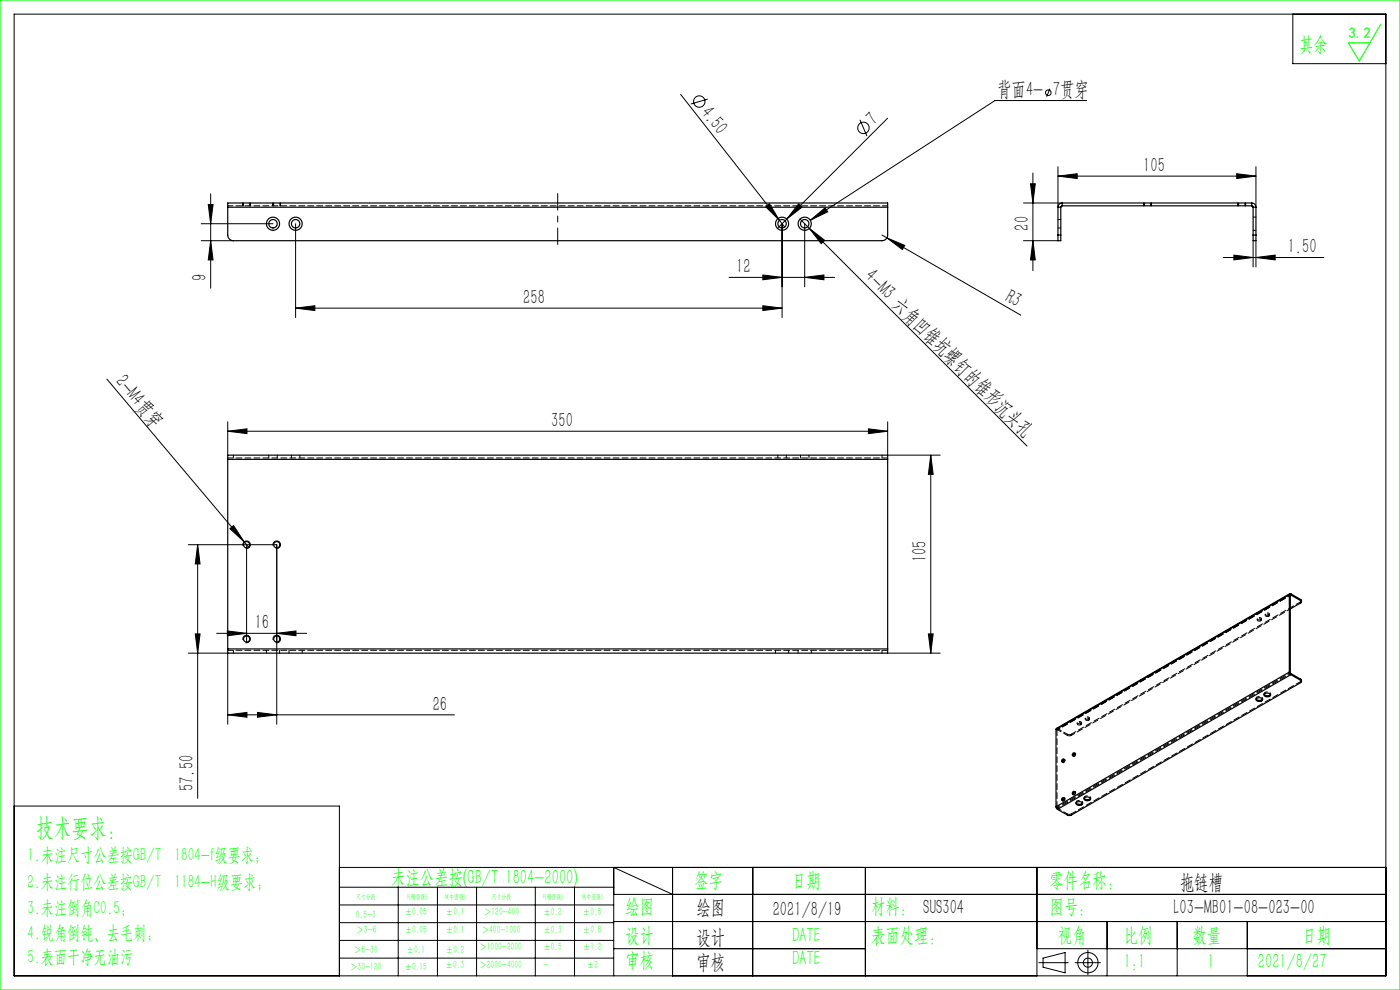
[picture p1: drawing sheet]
<svg xmlns="http://www.w3.org/2000/svg" width="297mm" height="210mm" viewBox="0 0 297 210" stroke-linecap="round" stroke-linejoin="round" font-family="sans-serif">
<g fill="none" stroke="#000" stroke-width=".21">
<path d="M3 3h291v204h-291zM222.7 18.8l-.6 1.7M274.3 3v10.5h19.7M144.4 20l22.1 28.2M150.1 21l-3.5 1.1M182.4 25.4l1.5 3.4M188.3 25.1l-23.4 23.3M218.6 39h1l-.5 4.1zM219.1 36.7v20.7M224.4 37.4l4.1-.5v1zM224.4 35.4v8.6M224.4 37.4h42"/>
<path d="M230.5 21.3h-19.4l-39.2 25.4M262.4 36.9l4 .5-4 .5zM266.4 35.4v8.6M42.7 51.1h6.8M42.7 47.5h15.2M44.2 43.4h1l-.5 4.1zM44.7 51.1l.5 4h-1zM44.7 41.1v20M51.5 43.1v.6M53.1 43.1v.6M57.9 43.1v.6M59.5 43.1v.6"/>
<path d="M62.7 47.5v19.9M154.7 58.8h22.4M161.8 58.3l4.1 .5-4.1 .5zM162.4 43.9l.8-.7 2.2 3.6zM165.9 47.5v19.9M169.4 43.2l.7 .7-3.2 2.6zM169.7 46.5l2 1.9M170.7 58.8l4.1-.5v1zM170.7 47.5v13.3M171.7 48.4l3.2 2.6-.7 .7zM171.7 48.4l46.2 46.2M171.9 46.7l3.1-2.6 .6 .8z"/>
<path d="M187.1 49.9l29.5 17M188.2 50.5l3.7 1.6-.5 .8zM217.1 51.1h7.3M217.1 43.1h8.2M219.1 51.1l.5 4h-1zM242.6 43.1v.6M244.2 43.1v.6M259.5 54.6h21.4M261.8 54.1l4 .5-4 .5zM262.6 43.1v.6M264.2 43.1v.6M265.8 51.1v5.5"/>
<path d="M266.4 54.6l4.1-.5v1zM266.4 51.1v5.5M62.7 65.4l4.1-.5v1zM62.7 65.4h103.2M161.8 64.9l4.1 .5-4.1 .5zM22.7 80.4l29.1 34.5M48.3 91.5l4.1-.5v1zM48.3 89.5v7M48.3 91.5h140M184.2 91l4.1 .5-4.1 .5zM188.3 89.5v7h11.2M197.5 96.5v42"/>
<path d="M197.5 96.5l.5 4.1h-1.1zM39.9 115.5h18.8v38.1M41.9 115.5v53.8M41.9 115.5l.5 4.1h-1zM48.8 112.1l.8-.6 2.2 3.4zM51.5 115.8a.8 .8 0 0 1 .7-1.1 .8 .8 0 0 1 .9 .9 .8 .8 0 0 1-1 .7M51.8 114.9l1 1.3M52.3 115.5v20.8M57.9 115.8a.8 .8 0 0 1 .7-1.1 .8 .8 0 0 1 .9 .9 .8 .8 0 0 1-1 .7M39.9 138.5h8.4v15.1M41.4 134.5h1l-.5 4zM46 134.3h19.1"/>
<path d="M48.2 133.8l4.1 .5-4.1 .6zM51.5 135.8a.8 .8 0 0 1 .7-1.1 .8 .8 0 0 1 .9 .9 .8 .8 0 0 1-1 .7M57.9 135.8a.8 .8 0 0 1 .7-1.1 .8 .8 0 0 1 .9 .9 .8 .8 0 0 1-1 .7M58.7 134.3l4.1-.5v1.1zM188.3 138.5h11.2M196.9 134.5h1.1l-.5 4zM48.3 151.6l4.1-.5v1zM48.3 151.6h48.1M54.6 151.1l4.1 .5-4.1 .5zM227.8 159.9l.1-.1a.35 .35 0 0 1 .3 .4 .35 .35 0 0 1-.5 .3l-.1-.3zM3 171h69v36M225.5 161.2l.1-.1a.35 .35 0 0 1 .3 .4 .35 .35 0 0 1-.4 .3l-.1-.3z"/>
<path d="M225.5 169.4l.1-.1a.35 .35 0 0 1 .3 .4 .35 .35 0 0 1-.4 .2l-.1-.2zM227.8 168.1l.1-.1a.35 .35 0 0 1 .3 .4 .35 .35 0 0 1-.5 .2l-.1-.2zM72 184h222M72 188.2h58.2M72 192h58.2M72 195.7h58.2M72 199.5h58.2M84.5 188.2v18.8M92.8 188.2v18.8M101.1 188.2v18.8M113.6 188.2v18.8M121.9 188.2v18.8"/>
<path d="M130.2 189.7h163.8M130.2 195.5h163.8M142.7 189.7l-12.5-5.7v23M142.7 184v23M159.7 184v23M183.6 184v23M220 184v23M234.9 195.5v11.5M249.7 195.5v11.5M264.6 195.5v11.5M72 203.2h58.2M130.2 201.2h53.4"/>
<path d="M220 201.2h74M220.4 204.2h6.2M221.3 203.2l4.7-1.1v4.3l-4.7-1.2zM228.1 204.2h5.3M230.8 201.5v5.3"/>
<circle cx="222.4" cy="19.7" r=".59"/>
<circle cx="148.3" cy="21.5" r="1.21"/>
<circle cx="183.2" cy="27.1" r="1.21"/>
<circle cx="230.8" cy="204.2" r="2.15"/>
<circle cx="230.8" cy="204.2" r=".96"/>
</g>
<path d="M118.3 51.9v-10.8" fill="none" stroke="#000" stroke-width=".21" stroke-dasharray="30.5 1.3 1.3 1.3" stroke-dashoffset="27"/>
<path d="M0 0h297v210h-297zM292.9 5.2l-4.5 7.7-2.4-3.8h4.6" fill="none" stroke="#0f0" stroke-width=".25"/>
<g fill="#000">
<path d="M162.4 43.9l.8-.7 2.2 3.6zM169.4 43.2l.7 .7-3.2 2.6zM171.7 48.4l3.2 2.6-.7 .7zM171.9 46.7l3.1-2.6 .6 .8zM188.2 50.5l3.7 1.6-.5 .8zM48.8 112.1l.8-.6 2.2 3.4z"/>
<path d="M224.4 37.4l4.1-.5v1zM262.4 36.9l4 .5-4 .5z"/>
<path d="M44.2 43.4h1l-.5 4.1zM44.7 51.1l.5 4h-1zM197.5 96.5l.5 4.1h-1.1zM196.9 134.5h1.1l-.5 4z"/>
<path d="M266.4 54.6l4.1-.5v1zM261.8 54.1l4 .5-4 .5z"/>
<path d="M62.7 65.4l4.1-.5v1zM161.8 64.9l4.1 .5-4.1 .5zM161.8 58.3l4.1 .5-4.1 .5zM170.7 58.8l4.1-.5v1zM48.3 151.6l4.1-.5v1zM54.6 151.1l4.1 .5-4.1 .5z"/>
<path d="M41.4 134.5h1l-.5 4zM41.9 115.5l.5 4.1h-1zM219.1 51.1l.5 4h-1zM218.6 39h1l-.5 4.1z"/>
<path d="M58.7 134.3l4.1-.5v1.1zM48.2 133.8l4.1 .5-4.1 .6zM184.2 91l4.1 .5-4.1 .5zM48.3 91.5l4.1-.5v1z"/>
</g>
<g fill="none" stroke="#000" stroke-width=".25">
<path d="M48.3 44v5.9a1.2 1.2 0 0 0 1.2 1.2h137.6a1.2 1.2 0 0 0 1.2-1.2v-5.9M48.3 44v-.9h140v.9M48.3 44h140M224.4 49.9v1.2h.6v-1.2M224.4 44h.6M224.4 49.9h.6M224.4 44v5.9M225 44v5.9M225.3 43.7l-.3 .3M225.3 43.1a.89 .89 0 0 0-.9 .9M225.3 43.1h40.2M225.3 43.1v.6"/>
<path d="M225.3 43.7h40.2M265.5 43.1a.89 .89 0 0 1 .9 .9M265.5 43.7l.3 .3M265.5 43.1v.6M265.8 49.9v1.2h.6v-1.2M265.8 44h.6M265.8 49.9h.6M265.8 44v5.9M266.4 44v5.9M48.3 97.4v-.9h140v.9M48.3 97.4v40.3M48.3 97.4h140"/>
<path d="M188.3 97.4v40.3M48.3 137.7v.8h140v-.8M48.3 137.7h140M273.5 126.1v16.5M273.5 126.1l-49.5 28.6M273.5 126.1l.2 .2M273.6 125.9l-49.5 28.6-.1 .2M273.7 126.3v16.4M273.8 126l-.2-.1-.1 .2M273.8 126.2l-.1 .1M273.8 126v.2M273.8 126.2l2.1 1.2"/>
<path d="M273.8 126l2.1 1.2M275.9 127.4a.26 .26 0 0 1 .2 .3 .26 .26 0 0 1-.2 .2l-2.2 1.3M275.9 127.2l.2 .5M275.9 127.2v.2M224 154.7v16.4M227.6 159.8l.2-.1a.27 .27 0 0 1 .1 .4 .27 .27 0 0 1-.4 0zM227.9 159.8l-.2 .5M266.5 148.3a.93 .93 0 0 0 1.3 0M266.6 148.2a.8 .8 0 0 1 1.2 .3 .83 .83 0 0 1-1.3-.1zM268.2 147.3a.93 .93 0 0 0 1.3 0M268.3 147.2a.8 .8 0 0 1 1.2 .3 .83 .83 0 0 1-1.3-.1zM273.5 142.6l.3 .5"/>
<path d="M273.5 142.6l.2 .1M273.5 142.6l-49.5 28.5M273.7 142.7l.1 .2M273.8 142.9v.2M273.8 143.1l-49.5 28.6M273.8 143.1l2.1 1.2M273.8 142.9l2.1 1.2M275.9 144.3a.26 .26 0 0 1 .2 .3 .26 .26 0 0 1-.2 .2l-48.6 28.1h-.8l-2.2-1.2M275.9 144.1l.2 .5M275.9 144.1v.2M224 171.1l.3 .6M225.3 161.1l.2-.1a.27 .27 0 0 1 .1 .4 .27 .27 0 0 1-.4 0z"/>
<path d="M225.3 169.3l.2-.1a.27 .27 0 0 1 .1 .4 .27 .27 0 0 1-.4 0zM225.7 169.3l-.3 .4M225.7 161.1l-.3 .5M227.6 168l.2-.1a.27 .27 0 0 1 .1 .3 .27 .27 0 0 1-.4 .1zM227.9 168l-.2 .4M228.3 170.3a.93 .93 0 0 0 1.3 0M228.4 170.2a.8 .8 0 0 1 1.3 .3 .83 .83 0 0 1-1.4-.1zM230 169.3a.93 .93 0 0 0 1.3 0M230.1 169.2a.8 .8 0 0 1 1.3 .3 .83 .83 0 0 1-1.4-.1z"/>
<circle cx="57.9" cy="47.5" r=".9"/>
<circle cx="57.9" cy="47.5" r="1.4"/>
<circle cx="62.7" cy="47.5" r=".9"/>
<circle cx="62.7" cy="47.5" r="1.4"/>
<circle cx="165.9" cy="47.5" r=".9"/>
<circle cx="165.9" cy="47.5" r="1.4"/>
<circle cx="170.7" cy="47.5" r=".9"/>
<circle cx="170.7" cy="47.5" r="1.4"/>
<circle cx="52.3" cy="115.5" r=".66"/>
<circle cx="58.7" cy="115.5" r=".66"/>
<circle cx="52.3" cy="135.5" r=".66"/>
<circle cx="58.7" cy="135.5" r=".66"/>
</g>
<path d="M48.3 43.7h140M48.3 97.1h140M188.3 137.9h-140M275.9 127.7l-48.6 28M227.3 172.6l48.6-28" fill="none" stroke="#000" stroke-width=".21" stroke-dasharray="1.3 .6" stroke-dashoffset=".2"/>
<g fill="none" stroke="#000" stroke-width=".21" stroke-dasharray="1.3 .6">
<path d="M51.7 43.1v.6M53 43.7v-.6M58.1 43.1v.6M59.4 43.7v-.6M224.4 48.4h.6M225 46.6h-.6M242.8 43.1v.6M244.1 43.7v-.6M262.8 43.1v.6M264.1 43.7v-.6M265.8 48.9h.6M266.4 46.1h-.6"/>
<path d="M49.5 97.1v-.6M57 96.5v.6M58.8 97.1v-.6M61.8 96.5v.6M63.6 97.1v-.6M165 96.5v.6M166.8 97.1v-.6M169.8 96.5v.6M171.6 97.1v-.6M187.1 96.5v.6M49.5 138.5v-.6M56.5 137.9v.6"/>
<path d="M59.3 138.5v-.6M61.3 137.9v.6M64.1 138.5v-.6M164.5 137.9v.6M167.3 138.5v-.6M169.3 137.9v.6M172.1 138.5v-.6M187.1 137.9v.6M266.7 131.3v.2M267.6 131.5v-.2M268.4 130.3v.2M269.3 130.5v-.2"/>
<path d="M275.9 127.7v.2M276.1 127.4l-.2 .3M224.1 154.5h.2M224.2 154.8h.1M224.2 154.8l-.2-.1M224.3 154.8v-.3M226.4 155.7v.3M227.3 156v-.3M227.9 159.8l.2 .2M228.1 159.8l-.2-.1M228.5 153.3v.2M229.4 153.5v-.2"/>
<path d="M230.2 152.3v.3M231.1 152.6v-.3M266.5 148.2v.2M266.5 148.3l.2-.4M267.9 148.4v-.2M268.2 147.2v.2M268.2 147.3l.2-.4M269.6 147.4v-.2M275.9 144.6v.2M276.1 144.3l-.2 .3M224.2 171.3l-.2-.2M224.2 171.3v-16.5"/>
<path d="M224.3 171.4l-.1-.1M224.3 171.4v.3M225.3 169.7l.2 .2M225.3 161.6l.2 .1M225.7 169.3l.2 .1M225.7 161.1l.2 .2M225.8 169.3l-.2-.1M225.8 161.1l-.2-.1M226.4 172.6v.3M227.3 172.9v-.3M227.5 168.4l.2 .2M227.5 160.3l.2 .1"/>
<path d="M227.9 168l.2 .1M228.1 168l-.2-.1M228.3 170.2v.2M228.3 170.3l.2-.4M229.7 170.4v-.2M230 169.2v.3M230 169.3l.2-.4M231.4 169.5v-.3"/>
</g>
<path d="M273.7 126.3l-49.5 28.5M273.8 126.2l-49.5 28.6M273.8 126l-49.5 28.5M273.8 142.9l-49.5 28.5M224.2 171.3l49.5-28.6" fill="none" stroke="#000" stroke-width=".21" stroke-dasharray="1.3 .6" stroke-dashoffset=".6"/>
<path d="M266.7 147.9a.73 .73 0 0 1 1.1 .4M268.4 146.9a.73 .73 0 0 1 1.1 .4M228.5 169.9a.73 .73 0 0 1 1.1 .4M230.2 168.9a.73 .73 0 0 1 1.1 .4" fill="none" stroke="#000" stroke-width=".21" stroke-dasharray="1.3 .6" stroke-dashoffset=".8"/>
<path d="M224.3 154.8l49.4-28.5" fill="none" stroke="#000" stroke-width=".21" stroke-dasharray="1.3 .6" stroke-dashoffset=".7"/>
<path d="M226.4 156h.9M226.4 156l-2.1-1.2M226.4 155.7l-2.1-1.2M227.3 155.7h-.9M228.1 160a.28 .28 0 0 1-.1 .3 .28 .28 0 0 1-.3 0M224.3 171.4l2.1 1.2M225.9 169.4a.28 .28 0 0 1-.1 .4 .28 .28 0 0 1-.4-.1M225.9 161.3a.28 .28 0 0 1-.1 .3 .28 .28 0 0 1-.4 0M227.3 172.6h-.9M228.1 168.1a.28 .28 0 0 1-.1 .4 .28 .28 0 0 1-.3-.1" fill="none" stroke="#000" stroke-width=".21" stroke-dasharray="1.3 .6" stroke-dashoffset=".4"/>
<path d="M267.5 131.7l.1-.1a.4 .4 0 0 0-.4-.4 .4 .4 0 0 0-.4 .4l.7 .1M267.5 131.4h.1a.4 .4 0 0 0-.4-.4 .4 .4 0 0 0-.4 .4h.7M269.2 130.7l.1-.1a.4 .4 0 0 0-.4-.3 .4 .4 0 0 0-.4 .3l.7 .1M269.2 130.5l.1-.1a.4 .4 0 0 0-.4-.4 .4 .4 0 0 0-.4 .4l.7 .1M273.7 129.2l-46.4 26.8M229.3 153.7l.1-.1a.4 .4 0 0 0-.4-.3 .4 .4 0 0 0-.4 .4h.7M229.3 153.5l.1-.1a.4 .4 0 0 0-.4-.4 .4 .4 0 0 0-.4 .4l.7 .1M231 152.7h.1a.4 .4 0 0 0-.4-.4 .4 .4 0 0 0-.4 .4h.7M231 152.5l.1-.1a.4 .4 0 0 0-.4-.3 .4 .4 0 0 0-.4 .3l.7 .1" fill="none" stroke="#000" stroke-width=".21" stroke-dasharray="1.3 .6" stroke-dashoffset=".5"/>
<text font-size="5.4" fill="#0f0" x="7.7" y="177.2">技术要求：</text>
<g font-size="4.4" fill="#0f0">
<text x="275.6" y="10.8">其余</text>
<text x="83" y="187.5">未注公差按(GB/T 1804-2000)</text>
<text x="147.3" y="188">签字</text>
<text x="168" y="188">日期</text>
<text x="222.6" y="188">零件名称：</text>
<text x="132.7" y="193.6">绘图</text>
<text x="184.8" y="193.6">材料： SUS304</text>
<text x="222.6" y="193.6">图号：</text>
<text x="132.7" y="199.8">设计</text>
<text x="168" y="199.8">DATE</text>
<text x="184.8" y="199.8">表面处理：</text>
<text x="224.4" y="199.8">视角</text>
<text x="238.4" y="199.8">比例</text>
<text x="253" y="199.8">数量</text>
<text x="276.3" y="199.8">日期</text>
<text x="132.7" y="205.1">审核</text>
<text x="168" y="204.6">DATE</text>
<text x="238.4" y="205.3">1:1</text>
<text x="256.2" y="205.3">1</text>
<text x="266.9" y="205.3">2021/8/27</text>
</g>
<g font-size="4.4">
<text x="148.6" y="23.9" transform="rotate(52 148.6 23.9)">4.50</text>
<text x="211.5" y="20.4">背面4- 7贯穿</text>
<text x="185.5" y="26.6" transform="rotate(-45 185.5 26.6)">7</text>
<text x="242.5" y="36.5">105</text>
<text x="218.2" y="48.9" transform="rotate(-90 218.2 48.9)">20</text>
<text x="273.2" y="53.7">1.50</text>
<text x="43.8" y="59.6" transform="rotate(-90 43.8 59.6)">9</text>
<text x="156.2" y="58">12</text>
<text x="183.3" y="58.9" transform="rotate(45 183.3 58.9)">4-M3 六角凹锥坑螺钉的锥形沉头孔</text>
<text x="111" y="64.5">258</text>
<text x="213" y="63.8" transform="rotate(30 213 63.8)">R3</text>
<text x="24.3" y="81" transform="rotate(50 24.3 81)">2-M4贯穿</text>
<text x="117" y="90.6">350</text>
<text x="196.6" y="119.3" transform="rotate(-90 196.6 119.3)">105</text>
<text x="54" y="133.5">16</text>
<text x="91.8" y="150.8">26</text>
<text x="41.1" y="167.8" transform="rotate(-90 41.1 167.8)">57.50</text>
<text x="250.3" y="188.6">拖链槽</text>
<text x="147.8" y="194">绘图</text>
<text x="163.9" y="194.3">2021/8/19</text>
<text x="249" y="194">L03-MB01-08-023-00</text>
<text x="147.8" y="200.2">设计</text>
<text x="147.8" y="205.5">审核</text>
</g>
<g font-size="4" fill="#0f0">
<text x="5.9" y="182.6">1.未注尺寸公差按GB/T 1804-f级要求；</text>
<text x="5.9" y="188.4">2.未注行位公差按GB/T 1184-H级要求；</text>
<text x="5.9" y="193.9">3.未注倒角C0.5；</text>
<text x="5.9" y="199.2">4.锐角倒钝、去毛刺；</text>
<text x="5.9" y="204.2">5.表面干净无油污</text>
</g>
<text font-size="3.2" fill="#0f0" x="286.1" y="8">3.2</text>
<g font-size="2.3" fill="#0f0">
<text x="75.5" y="194.7">0.5-3</text>
<text x="75.6" y="198">＞3-6</text>
<text x="85.9" y="194.2">±0.05</text>
<text x="85.9" y="198">±0.05</text>
<text x="94.6" y="194.2">±0.1</text>
<text x="94.6" y="198">±0.1</text>
<text x="102.2" y="198">＞400-1000</text>
<text x="102.7" y="194.2">＞120-400</text>
<text x="115.3" y="194.2">±0.2</text>
<text x="115.3" y="198">±0.3</text>
<text x="123.7" y="194.2">±0.5</text>
<text x="123.7" y="198">±0.8</text>
<text x="75.1" y="202.2">＞6-30</text>
<text x="86.3" y="202.2">±0.1</text>
<text x="94.6" y="202.2">±0.2</text>
<text x="101.7" y="201.6">＞1000-2000</text>
<text x="115.3" y="201.6">±0.5</text>
<text x="123.7" y="201.6">±1.2</text>
<text x="74.3" y="205.8">＞30-120</text>
<text x="85.9" y="205.8">±0.15</text>
<text x="94.5" y="205.4">±0.3</text>
<text x="101.7" y="205.4">＞2000-4000</text>
<text x="115.3" y="205.4">-</text>
<text x="124.5" y="205.4">±2</text>
</g>
<g font-size="1.5" fill="#0f0">
<text x="75.5" y="190.6">尺寸分段</text>
<text x="86.4" y="190.6">F(精密级)</text>
<text x="94.4" y="190.6">M(中密级)</text>
<text x="104.3" y="190.6">尺寸分段</text>
<text x="115.2" y="190.6">F(精密级)</text>
<text x="123.5" y="190.6">M(中密级)</text>
</g>
</svg>
